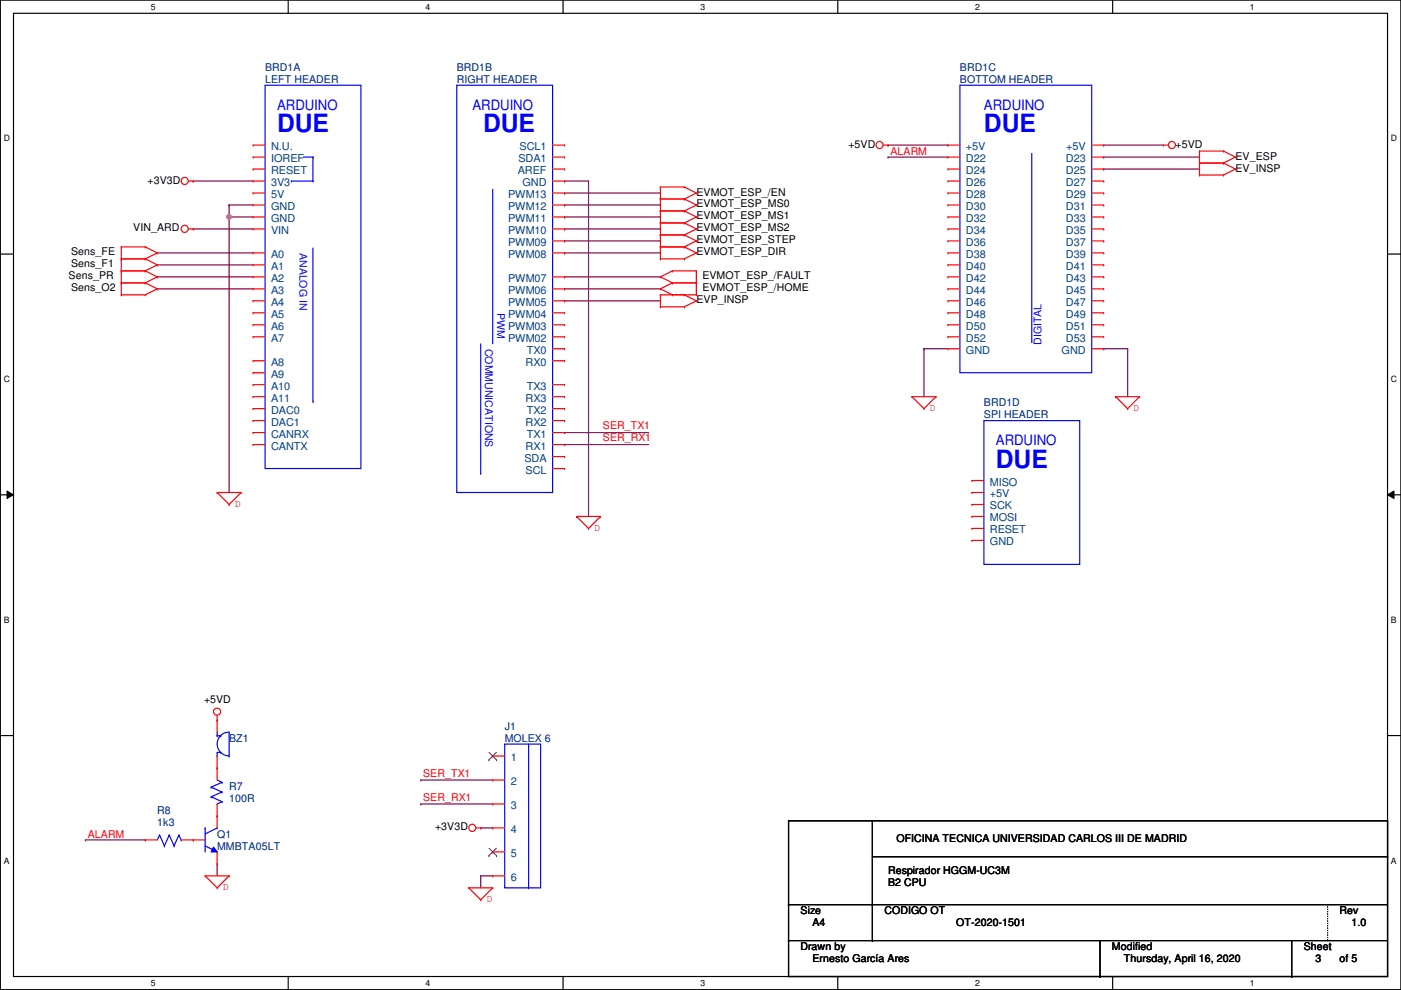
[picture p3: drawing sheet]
<svg xmlns="http://www.w3.org/2000/svg" width="297mm" height="210mm" viewBox="0 0 297 210" stroke-linecap="round" stroke-linejoin="round" font-family="sans-serif">
<path d="M.1 0h296.9v209.8h-296.9zM2.9 2.8h291.3v204.2h-291.3z" fill="none" stroke="#000" stroke-width=".25"/>
<g fill="#fff">
<path d="M32 .4h1v2.1h-1z"/>
<path d="M32 207.4h1v2.1h-1z"/>
</g>
<path d="M61.1 0v2.8M61.1 207v2.8" fill="none" stroke="#000" stroke-width=".25"/>
<g fill="#fff">
<path d="M90.2 .4h1v2.1h-1z"/>
<path d="M90.2 207.4h1v2.1h-1z"/>
</g>
<path d="M119.4 0v2.8M119.4 207v2.8" fill="none" stroke="#000" stroke-width=".25"/>
<g fill="#fff">
<path d="M148.5 .4h1v2.1h-1z"/>
<path d="M148.5 207.4h1v2.1h-1z"/>
</g>
<path d="M177.6 0v2.8M177.6 207v2.8" fill="none" stroke="#000" stroke-width=".25"/>
<g fill="#fff">
<path d="M206.7 .4h1v2.1h-1z"/>
<path d="M206.7 207.4h1v2.1h-1z"/>
</g>
<path d="M235.9 0v2.8M235.9 207v2.8" fill="none" stroke="#000" stroke-width=".25"/>
<g fill="#fff">
<path d="M265 .4h1v2.1h-1z"/>
<path d="M265 207.4h1v2.1h-1z"/>
<path d="M.8 28.3h1.3v2.1h-1.3z"/>
<path d="M294.9 28.3h1.3v2.1h-1.3z"/>
<path d="M.8 79.4h1.3v2h-1.3z"/>
<path d="M294.9 79.4h1.3v2h-1.3z"/>
</g>
<path d="M.1 53.9h2.8M294.2 53.9h2.8" fill="none" stroke="#000" stroke-width=".25"/>
<g fill="#fff">
<path d="M.8 130.4h1.2v2.1h-1.2z"/>
<path d="M294.9 130.4h1.2v2.1h-1.2z"/>
</g>
<path d="M.1 104.9h2.8M294.2 104.9h2.8" fill="none" stroke="#000" stroke-width=".25"/>
<path d="M1.5 104.1l1.4 .8-1.4 .8zM294.2 104.9l1.4-.8v1.6z" fill="#000"/>
<path d="M1.5 104.1l1.4 .8-1.4 .8zM294.2 104.9l1.4-.8v1.6z" fill="none" stroke="#000" stroke-width=".21"/>
<g fill="#fff">
<path d="M.8 181.5h1.2v2h-1.2z"/>
<path d="M294.9 181.5h1.2v2h-1.2z"/>
</g>
<path d="M.1 156h2.8M294.2 156h2.8" fill="none" stroke="#000" stroke-width=".25"/>
<path d="M33.3 53.6h.1M33.3 56.2h.1M33.3 58.7h.1M33.3 53.6h20.4M33.3 56.2h20.4M33.3 58.7h20.4M48.6 43.5h.1M48.6 46h.1M48.6 43.5h5.1M48.6 43.5v60.9M48.6 46h5.1" fill="none" stroke="#800040" stroke-width=".25"/>
<circle cx="48.6" cy="46" r=".48" fill="#f0f"/>
<circle cx="48.6" cy="46" r=".48" fill="none" stroke="#f0f" stroke-width=".25"/>
<g fill="none" stroke="#800040" stroke-width=".25">
<path d="M41 38.4h.1M41 38.4h12.7M119.7 38.4h.1M119.7 38.4h5.1M124.8 38.4h.1M124.8 38.4v71.1M188.3 30.8h.1M188.3 33.3h.1M188.3 33.3h12.7M188.3 30.8h12.7M234 33.3h.1M234 35.8h.1"/>
<path d="M234 30.8h.1M234 33.3h20.3M234 35.8h20.3M234 30.8h12.7M41 48.5h.1M41 48.5h12.7M119.7 40.9h.1M119.7 43.5h.1M119.7 46h.1M119.7 48.5h.1M119.7 51.1h.1M119.7 53.6h.1"/>
<path d="M119.7 58.7h.1M119.7 48.5h20.3M119.7 40.9h20.3M119.7 43.5h20.3M119.7 46h20.3M119.7 51.1h20.3M119.7 53.6h20.3M119.7 58.7h20.3M33.3 61.2h.1M33.3 61.2h20.4M119.7 61.2h.1M119.7 63.8h.1"/>
<path d="M119.7 61.2h20.3M119.7 63.8h20.3M195.9 73.9h.1M195.9 73.9h5.1M195.9 73.9v10.2M234 73.9h.1M234 73.9h5.1M239.1 73.9h.1M239.1 73.9v10.2M119.7 91.7h.1M119.7 94.3h.1M119.7 91.7h17.8"/>
<path d="M119.7 94.3h17.8M18.1 178.1h.1M18.1 178.1h12.7M89.2 165.4h.1M89.2 170.5h.1M89.2 165.4h15.3M89.2 170.5h15.3M101.9 175.5h.1M101.9 175.5h2.6M46 183.2h.1M46 183.2v2.5M101.9 185.7h.1"/>
<path d="M101.9 185.7h2.6M101.9 185.7v2.5"/>
</g>
<g fill="none" stroke="#f00" stroke-width=".25">
<path d="M39.9 38.4h1.1M41 38.4h.1M53.7 30.8h.1M53.7 33.3h.1M53.7 35.8h.1M53.7 38.4h.1M53.7 38.4h2.5M53.7 30.8h2.5M53.7 33.3h2.5M53.7 35.8h2.5M140 39.7h.1M140 39.7h5.1"/>
<path d="M140 39.7v15.2M145.1 39.7h.1M145.1 39.7l2.5 1.2M187.3 30.8h1M188.3 30.8h.1M201 30.8h.1M201 33.3h.1M201 35.8h.1M201 38.4h.1M201 38.4h2.5M201 30.8h2.5M201 33.3h2.5"/>
<path d="M201 35.8h2.5M231.5 38.4h2.5M231.5 30.8h2.5M231.5 33.3h2.5M231.5 35.8h2.5M234 30.8h.1M234 33.3h.1M234 35.8h.1M234 38.4h.1M246.7 30.8h.1M246.7 30.8h1M254.3 34.6h.1"/>
<path d="M254.3 32h.1M254.3 37.1h.1M254.3 32h5.1M254.3 34.6h5.1M254.3 32v5.1M254.3 37.1h5.1M259.4 32h.1M259.4 34.6h.1M259.4 37.1h.1M259.4 32l2.5 1.3M259.4 34.6l2.5 1.2M261.9 33.3h.1"/>
<path d="M261.9 35.8h.1M261.9 33.3l-2.5 1.3M261.9 35.8l-2.5 1.3M25.7 54.9h.1M25.7 52.4h.1M25.7 57.4h.1M25.7 60h.1M25.7 52.4h5.1M25.7 54.9h5.1M25.7 52.4v10.1M25.7 57.4h5.1M25.7 60h5.1"/>
<path d="M30.8 52.4h.1M30.8 54.9h.1M30.8 57.4h.1M30.8 60h.1M30.8 52.4l2.5 1.2M30.8 54.9l2.5 1.3M30.8 57.4l2.5 1.3M30.8 60l2.5 1.2M33.3 53.6h.1M33.3 56.2h.1M33.3 58.7h.1M33.3 53.6l-2.5 1.3"/>
<path d="M33.3 56.2l-2.5 1.2M33.3 58.7l-2.5 1.3M39.9 48.5h1.1M41 48.5h.1M53.7 40.9h.1M53.7 43.5h.1M53.7 46h.1M53.7 48.5h.1M53.7 53.6h.1M53.7 56.2h.1M53.7 58.7h.1M53.7 48.5h2.5"/>
<path d="M53.7 40.9h2.5M53.7 43.5h2.5M53.7 46h2.5M53.7 53.6h2.5M53.7 56.2h2.5M53.7 58.7h2.5M140 42.2h.1M140 47.3h.1M140 44.7h.1M140 49.8h.1M140 58.7h.1M140 52.4h.1"/>
<path d="M140 54.9h.1M140 52.4h5.1M140 54.9h5.1M140 42.2h5.1M140 44.7h5.1M140 47.3h5.1M140 49.8h5.1M140 58.7l2.6 1.3M142.6 57.4h.1M142.6 60h.1M142.6 57.4h5M142.6 60h5"/>
<path d="M142.6 57.4l-2.6 1.3M142.6 60l-2.6 1.2M145.1 42.2h.1M145.1 44.7h.1M145.1 47.3h.1M145.1 49.8h.1M145.1 52.4h.1M145.1 54.9h.1M145.1 44.7l2.5 1.3M145.1 47.3l2.5 1.2M145.1 42.2l2.5 1.3M145.1 49.8l2.5 1.3"/>
<path d="M145.1 52.4l2.5 1.2M147.6 40.9h.1M147.6 46h.1M147.6 48.5h.1M147.6 43.5h.1M147.6 60h.1M147.6 57.4h.1M147.6 51.1h.1M147.6 53.6h.1M147.6 40.9l-2.5 1.3M147.6 46l-2.5 1.3M147.6 48.5l-2.5 1.3"/>
<path d="M147.6 43.5l-2.5 1.2M147.6 57.4v5.1M147.6 51.1l-2.5 1.3M147.6 53.6l-2.5 1.3M201 40.9h.1M201 43.5h.1M201 46h.1M201 48.5h.1M201 51.1h.1M201 53.6h.1M201 56.2h.1M201 58.7h.1"/>
<path d="M201 48.5h2.5M201 40.9h2.5M201 43.5h2.5M201 46h2.5M201 51.1h2.5M201 53.6h2.5M201 56.2h2.5M201 58.7h2.5M231.5 48.5h2.5M231.5 40.9h2.5M231.5 43.5h2.5M231.5 46h2.5"/>
<path d="M231.5 51.1h2.5M231.5 53.6h2.5M231.5 56.2h2.5M231.5 58.7h2.5M234 40.9h.1M234 43.5h.1M234 46h.1M234 48.5h.1M234 51.1h.1M234 53.6h.1M234 56.2h.1M234 58.7h.1"/>
<path d="M25.7 62.5h.1M25.7 62.5h5.1M30.8 62.5h.1M33.3 61.2h.1M33.3 61.2l-2.5 1.3M53.7 76.5h.1M53.7 79h.1M53.7 61.2h.1M53.7 63.8h.1M53.7 66.3h.1M53.7 68.9h.1M53.7 71.4h.1"/>
<path d="M53.7 61.2h2.5M53.7 63.8h2.5M53.7 66.3h2.5M53.7 68.9h2.5M53.7 71.4h2.5M53.7 76.5h2.5M53.7 79h2.5M140 61.2h.1M140 65.1h.1M140 62.5h.1M140 62.5v2.6M140 61.2l2.6 1.3"/>
<path d="M140 62.5h7.6M140 65.1h5.1M142.6 62.5h.1M145.1 62.5h.1M145.1 65.1h.1M145.1 62.5l2.5 1.3M147.6 62.5h.1M147.6 63.8h.1M147.6 63.8l-2.5 1.3M201 61.2h.1M201 63.8h.1M201 66.3h.1"/>
<path d="M201 68.9h.1M201 71.4h.1M201 73.9h.1M201 61.2h2.5M201 63.8h2.5M201 66.3h2.5M201 68.9h2.5M201 71.4h2.5M201 73.9h2.5M231.5 61.2h2.5M231.5 63.8h2.5M231.5 66.3h2.5"/>
<path d="M231.5 68.9h2.5M231.5 71.4h2.5M231.5 73.9h2.5M234 61.2h.1M234 63.8h.1M234 66.3h.1M234 68.9h.1M234 71.4h.1M234 73.9h.1M53.7 81.6h.1M53.7 84.1h.1M53.7 86.6h.1"/>
<path d="M53.7 89.2h.1M53.7 91.7h.1M53.7 94.3h.1M53.7 84.1h2.5M53.7 81.6h2.5M53.7 86.6h2.5M53.7 89.2h2.5M53.7 91.7h2.5M53.7 94.3h2.5M193.4 84.1h.1M193.4 84.1h5M193.4 84.1l2.5 2.5"/>
<path d="M195.9 86.6h.1M198.4 84.1h.1M198.4 84.1l-2.5 2.5M236.5 84.1h.1M236.5 84.1h5.1M236.5 84.1l2.6 2.5M239.1 86.6h.1M241.6 84.1h.1M241.6 84.1l-2.5 2.5M46 104.4h.1M46 104.4h5.1M46 104.4l2.6 2.6"/>
<path d="M48.6 107h.1M51.1 104.4h.1M51.1 104.4l-2.5 2.6M122.2 109.5h.1M122.2 109.5h5.1M122.2 109.5l2.6 2.5M124.8 112h.1M127.3 109.5h.1M127.3 109.5l-2.5 2.5M46 152.7h.1M46 151.7v3.5M30.8 178.1h.1"/>
<path d="M30.8 178.1h2.5M38.4 178.1h2.6M41 178.1h.1M46 162.8h.1M46 160.3v2.5M100.9 175.5h1M101.9 175.5h.1M104.5 160.3h.1M104.5 165.4h.1M104.5 170.5h.1M104.5 175.5h.1M104.5 175.5h2.5"/>
<path d="M104.5 160.3h2.5M104.5 165.4h2.5M104.5 170.5h2.5M43.5 185.7h.1M43.5 185.7h5.1M43.5 185.7l2.5 2.5M46 188.2h.1M48.6 185.7h.1M48.6 185.7l-2.6 2.5M99.4 188.2h.1M99.4 188.2h5.1M99.4 188.2l2.5 2.6"/>
<path d="M101.9 190.8h.1M104.5 188.2h.1M104.5 180.6h.1M104.5 185.7h.1M104.5 188.2l-2.6 2.6M104.5 185.7h2.5M104.5 180.6h2.5"/>
<circle cx="39.2" cy="38.4" r=".75"/>
<circle cx="186.5" cy="30.7" r=".75"/>
<circle cx="248.5" cy="30.7" r=".75"/>
<circle cx="39.2" cy="48.5" r=".75"/>
<circle cx="46" cy="150.9" r=".75"/>
<circle cx="100.1" cy="175.5" r=".75"/>
</g>
<g fill="none" stroke="#000" stroke-width=".25">
<path d="M167.2 174h127v33h-127zM185 174v25.4M167.2 199.4h.1M167.2 191.8h.1M167.2 199.4h127M167.2 191.8h127M185 199.4h.1M185 191.8h.1M185 181.6h109.2M233.2 199.4v7.6M273.9 199.4v7.6M294.2 181.6h.1"/>
<path d="M233.2 207h.1M273.9 207h.1"/>
</g>
<path d="M281.5 191.8v7.6M281.5 199.4h.1" fill="none" stroke="#000" stroke-width=".25" stroke-dasharray="0 .5"/>
<g fill="none" stroke="#00f" stroke-width=".25">
<path d="M56.2 18.1h20.3v81.2h-20.3zM203.5 18.1h28v60.9h-28zM61.8 38.4h.1M61.8 38.4h4.6M64.3 33.3h2.1M66.4 38.4h.1M66.4 33.3h.1M66.4 33.3v5.1M218.8 32.5v39.9M66.4 52.6v32.5M218.8 72.4h.1M66.4 85.1h.1"/>
<path d="M46 156h.1M46 155.2v.8M46 156h.8M46.8 156h.1M46.8 159.5h.1M46.8 159.5h-.8v.8M47 155.8l1-.5 .6-.1v5.1a2.56 2.56 0 0 1-2.4-1.7 2.56 2.56 0 0 1 .8-2.8zM107 157.8h7.6v30.4h-7.6zM112.1 157.8v30.4M33.8 177.1h.1M33.8 177.1l1.1 2.3M33.8 177.1l-.5 1"/>
<path d="M34.9 179.4h.1M35.9 177.1h.1M35.9 177.1l-1 2.3M35.9 177.1l1 2.3M36.9 179.4h.1M37.9 177.1h.1M37.9 177.1l-1 2.3M37.9 177.1l.5 1M38.4 178.1h.1M43.5 175.5h.1M43.5 175.5v5.1M46 160.3h.1"/>
<path d="M46 175.5h.1M46 175.5l-2.5 1.3M48.6 160.3h.1M112.1 188.2h.1"/>
</g>
<path d="M103.7 159.5l1.6 1.6M105.2 159.5l-1.6 1.6M103.6 161.1h.1M103.7 179.8l1.6 1.6M105.2 179.8l-1.6 1.6M105.3 161.1h.1M103.6 181.4h.1M105.3 181.4h.1" fill="none" stroke="#804000" stroke-width=".21"/>
<path d="M45.3 179.6l.7 1h-1.2z" fill="#00f"/>
<g fill="none" stroke="#00f" stroke-width=".25">
<path d="M96.8 18.1h20.4v86.3h-20.4zM104.5 40.1v32.6M101.9 72.9v27.5M104.5 72.7h.1M208.6 89.2h20.3v30.5h-20.3zM101.9 100.4h.1M43.5 179.4l2.5 1.2M44.8 166.9h.1M44.8 168.9h.1M44.8 166.9l2.3 1M44.8 168.9l2.3 1.1M45.3 179.6l.7 1h-1.2z"/>
<path d="M46 170.5h.1M46 165.4l1.1 .5M47.1 167.9h.1M47.1 170h.1M47.1 165.9h.1M47.1 165.9l-2.3 1M47.1 167.9l-2.3 1M47.1 170l-1.1 .5M46 180.6h.1"/>
</g>
<g fill="none" stroke="#f00" stroke-width=".25">
<path d="M117.2 30.8h2.5M117.2 33.3h2.5M117.2 35.8h2.5M117.2 38.4h2.5M119.7 30.8h.1M119.7 33.3h.1M119.7 35.8h.1M119.7 38.4h.1M117.2 40.9h2.5M117.2 43.5h2.5M117.2 46h2.5M117.2 48.5h2.5"/>
<path d="M117.2 51.1h2.5M117.2 53.6h2.5M117.2 58.7h2.5M119.7 40.9h.1M119.7 43.5h.1M119.7 46h.1M119.7 48.5h.1M119.7 51.1h.1M119.7 53.6h.1M119.7 58.7h.1M117.2 61.2h2.5M117.2 63.8h2.5"/>
<path d="M117.2 66.3h2.5M117.2 68.9h2.5M117.2 71.4h2.5M117.2 73.9h2.5M117.2 76.5h2.5M119.7 61.2h.1M119.7 63.8h.1M119.7 66.3h.1M119.7 68.9h.1M119.7 71.4h.1M119.7 73.9h.1M119.7 76.5h.1"/>
<path d="M117.2 81.6h2.5M117.2 84.1h2.5M117.2 86.6h2.5M117.2 89.2h2.5M117.2 91.7h2.5M117.2 94.3h2.5M117.2 96.8h2.5M117.2 99.3h2.5M119.7 81.6h.1M119.7 84.1h.1M119.7 86.6h.1M119.7 89.2h.1"/>
<path d="M119.7 91.7h.1M119.7 94.3h.1M119.7 96.8h.1M119.7 99.3h.1M206.1 101.9h.1M206.1 104.4h.1M206.1 107h.1M206.1 109.5h.1M206.1 112h.1M206.1 114.6h.1M206.1 101.9h2.5M206.1 104.4h2.5"/>
<path d="M206.1 107h2.5M206.1 109.5h2.5M206.1 112h2.5M206.1 114.6h2.5M41 178.1h.1M41 178.1h2.5M46 173h.1M46 162.8h.1M46 162.8v2.6M46 170.5v5M46 183.2h.1M46 180.6v2.6"/>
</g>
<circle cx="48.6" cy="46" r=".48" fill="#f0f"/>
<circle cx="48.6" cy="46" r=".48" fill="none" stroke="#f0f" stroke-width=".25"/>
<g font-size="5.3" fill="#00f">
<text x="58.7" y="28.1">DUE</text>
<text x="102.4" y="28.1">DUE</text>
<text x="208.6" y="28.1">DUE</text>
<text x="211.1" y="99.2">DUE</text>
</g>
<g font-size="3" fill="#00f">
<text x="58.7" y="23.3">ARDUINO</text>
<text x="100.2" y="23.3">ARDUINO</text>
<text x="208.6" y="23.3">ARDUINO</text>
<text x="211.1" y="94.4">ARDUINO</text>
</g>
<g font-size="2.3" fill="#000080">
<text x="56.2" y="15">BRD1A</text>
<text x="56.2" y="17.6">LEFT HEADER</text>
<text x="96.8" y="15">BRD1B</text>
<text x="96.8" y="17.6">RIGHT HEADER</text>
<text x="203.5" y="15">BRD1C</text>
<text x="203.5" y="17.6">BOTTOM HEADER</text>
<text x="208.6" y="86.1">BRD1D</text>
<text x="208.6" y="88.7">SPI HEADER</text>
<text x="107" y="154.7">J1</text>
<text x="48.6" y="157.3">BZ1</text>
<text x="107" y="157.3">MOLEX 6</text>
<text x="48.6" y="167.4">R7</text>
<text x="33.3" y="172.5">R8</text>
<text x="48.6" y="170">100R</text>
<text x="33.3" y="175">1k3</text>
<text x="46" y="177.6">Q1</text>
<text x="46" y="180.1">MMBTA05LT</text>
</g>
<g font-size="2.3" fill="#004080">
<text x="57.5" y="31.8">N.U.</text>
<text x="57.5" y="34.4">IOREF</text>
<text x="109.9" y="34.4">SDA1</text>
<text x="110.2" y="31.8">SCL1</text>
<text x="204.8" y="31.8">+5V</text>
<text x="204.8" y="34.4">D22</text>
<text x="226" y="34.4">D23</text>
<text x="226.1" y="31.8">+5V</text>
<text x="57.5" y="36.9">RESET</text>
<text x="57.5" y="39.4">3V3</text>
<text x="57.5" y="42">5V</text>
<text x="107.7" y="42">PWM13</text>
<text x="109.8" y="36.9">AREF</text>
<text x="110.8" y="39.4">GND</text>
<text x="204.8" y="36.9">D24</text>
<text x="204.8" y="39.4">D26</text>
<text x="204.8" y="42">D28</text>
<text x="226" y="36.9">D25</text>
<text x="226" y="39.4">D27</text>
<text x="226" y="42">D29</text>
<text x="57.5" y="44.5">GND</text>
<text x="57.5" y="47.1">GND</text>
<text x="107.7" y="44.5">PWM12</text>
<text x="107.7" y="47.1">PWM11</text>
<text x="204.8" y="44.5">D30</text>
<text x="204.8" y="47.1">D32</text>
<text x="226" y="44.5">D31</text>
<text x="226" y="47.1">D33</text>
<text x="57.5" y="49.6">VIN</text>
<text x="107.7" y="49.6">PWM10</text>
<text x="107.7" y="52.1">PWM09</text>
<text x="204.8" y="49.6">D34</text>
<text x="204.8" y="52.1">D36</text>
<text x="226" y="49.6">D35</text>
<text x="226" y="52.1">D37</text>
<text x="57.5" y="54.7">A0</text>
<text x="57.5" y="57.2">A1</text>
<text x="57.5" y="59.8">A2</text>
<text x="107.7" y="54.7">PWM08</text>
<text x="107.7" y="59.8">PWM07</text>
<text x="204.8" y="54.7">D38</text>
<text x="204.8" y="57.2">D40</text>
<text x="204.8" y="59.8">D42</text>
<text x="226" y="54.7">D39</text>
<text x="226" y="57.2">D41</text>
<text x="226" y="59.8">D43</text>
<text x="57.5" y="62.3">A3</text>
<text x="57.5" y="64.8">A4</text>
<text x="107.7" y="62.3">PWM06</text>
<text x="107.7" y="64.8">PWM05</text>
<text x="204.8" y="62.3">D44</text>
<text x="204.8" y="64.8">D46</text>
<text x="226" y="62.3">D45</text>
<text x="226" y="64.8">D47</text>
<text x="57.5" y="67.4">A5</text>
<text x="57.5" y="69.9">A6</text>
<text x="107.7" y="67.4">PWM04</text>
<text x="107.7" y="69.9">PWM03</text>
<text x="204.8" y="67.4">D48</text>
<text x="204.8" y="69.9">D50</text>
<text x="226" y="67.4">D49</text>
<text x="226" y="69.9">D51</text>
<text x="57.5" y="77.5">A8</text>
<text x="57.5" y="72.5">A7</text>
<text x="107.7" y="72.5">PWM02</text>
<text x="111.4" y="77.5">RX0</text>
<text x="111.7" y="75">TX0</text>
<text x="204.8" y="72.5">D52</text>
<text x="204.8" y="75">GND</text>
<text x="225.1" y="75">GND</text>
<text x="226" y="72.5">D53</text>
<text x="57.5" y="80.1">A9</text>
<text x="57.5" y="82.6">A10</text>
<text x="111.7" y="82.6">TX3</text>
<text x="57.5" y="85.2">A11</text>
<text x="57.5" y="87.7">DAC0</text>
<text x="111.4" y="85.2">RX3</text>
<text x="111.7" y="87.7">TX2</text>
<text x="57.5" y="90.2">DAC1</text>
<text x="57.5" y="92.8">CANRX</text>
<text x="57.5" y="95.3">CANTX</text>
<text x="111.4" y="90.2">RX2</text>
<text x="111.4" y="95.3">RX1</text>
<text x="111.7" y="92.8">TX1</text>
<text x="111.2" y="97.9">SDA</text>
<text x="111.4" y="100.4">SCL</text>
<text x="209.9" y="102.9">MISO</text>
<text x="209.9" y="105.5">+5V</text>
<text x="209.9" y="108">SCK</text>
<text x="209.9" y="110.6">MOSI</text>
<text x="209.9" y="113.1">RESET</text>
<text x="209.9" y="115.6">GND</text>
<text x="108.3" y="161.4">1</text>
<text x="108.3" y="166.4">2</text>
<text x="108.3" y="171.5">3</text>
<text x="108.3" y="176.6">4</text>
<text x="108.3" y="181.7">5</text>
<text x="108.3" y="186.8">6</text>
</g>
<g font-size="2.3">
<text x="179.9" y="31.3">+5VD</text>
<text x="249.2" y="31.3">+5VD</text>
<text x="261.9" y="33.8">EV_ESP</text>
<text x="31.3" y="38.9">+3V3D</text>
<text x="147.6" y="41.5">EVMOT_ESP_/EN</text>
<text x="261.9" y="36.4">EV_INSP</text>
<text x="147.6" y="46.5">EVMOT_ESP_MS1</text>
<text x="147.6" y="44">EVMOT_ESP_MS0</text>
<text x="28.3" y="49.1">VIN_ARD</text>
<text x="147.6" y="49.1">EVMOT_ESP_MS2</text>
<text x="147.6" y="51.6">EVMOT_ESP_STEP</text>
<text x="14.5" y="59.2">Sens_PR</text>
<text x="15.1" y="54.2">Sens_FE</text>
<text x="15.1" y="56.7">Sens_F1</text>
<text x="147.6" y="54.2">EVMOT_ESP_DIR</text>
<text x="148.9" y="59.2">EVMOT_ESP_/FAULT</text>
<text x="15.1" y="61.8">Sens_O2</text>
<text x="147.6" y="64.3">EVP_INSP</text>
<text x="148.9" y="61.8">EVMOT_ESP_/HOME</text>
<text x="43.3" y="149.2">+5VD</text>
<text x="92.3" y="176.1">+3V3D</text>
<text x="190" y="178.6">OFICINA TECNICA UNIVERSIDAD CARLOS III DE MADRID</text>
<text x="188.3" y="185.2">Respirador HGGM-UC3M</text>
<text x="188.3" y="187.7">B2 CPU</text>
<text x="169.7" y="193.9">Size</text>
<text x="172.3" y="196.4">A4</text>
<text x="187.5" y="193.9">CODIGO OT</text>
<text x="202.7" y="196.4">OT-2020-1501</text>
<text x="284" y="193.9">Rev</text>
<text x="286.6" y="196.4">1.0</text>
<text x="169.7" y="201.5">Drawn by</text>
<text x="235.8" y="201.5">Modified</text>
<text x="276.4" y="201.5">Sheet</text>
<text x="172.3" y="204">Ernesto García Ares</text>
<text x="238.3" y="204">Thursday, April 16, 2020</text>
<text x="278.9" y="204">3</text>
<text x="284" y="204">of 5</text>
</g>
<g font-size="2.3" fill="#f00">
<text x="188.8" y="32.8">ALARM</text>
<text x="197.2" y="87.2">D</text>
<text x="240.4" y="87.2">D</text>
<text x="127.8" y="91.1">SER_TX1</text>
<text x="127.8" y="93.6">SER_RX1</text>
<text x="49.9" y="107.5">D</text>
<text x="126.1" y="112.6">D</text>
<text x="89.7" y="164.7">SER_TX1</text>
<text x="89.7" y="169.8">SER_RX1</text>
<text x="18.6" y="177.6">ALARM</text>
<text x="47.3" y="188.8">D</text>
<text x="103.2" y="191.3">D</text>
</g>
<g font-size="2.3" fill="#00f">
<text x="63.5" y="53.6" transform="rotate(90 63.5 53.6)">ANALOG IN</text>
<text x="105.4" y="66.3" transform="rotate(90 105.4 66.3)">PWM</text>
<text x="102.9" y="73.9" transform="rotate(90 102.9 73.9)">COMMUNICATIONS</text>
<text x="220.8" y="73.2" transform="rotate(-90 220.8 73.2)">DIGITAL</text>
</g>
<g font-size="1.8">
<text x="32" y="2.1">5</text>
<text x="90.2" y="2.1">4</text>
<text x="148.5" y="2.1">3</text>
<text x="206.7" y="2.1">2</text>
<text x="265" y="2.1">1</text>
<text x=".8" y="30">D</text>
<text x="294.9" y="30">D</text>
<text x=".8" y="81">C</text>
<text x="294.9" y="81">C</text>
<text x=".8" y="132.1">B</text>
<text x="294.9" y="132.1">B</text>
<text x=".8" y="183.1">A</text>
<text x="294.9" y="183.1">A</text>
<text x="32" y="209.1">5</text>
<text x="90.2" y="209.1">4</text>
<text x="148.5" y="209.1">3</text>
<text x="206.7" y="209.1">2</text>
<text x="265" y="209.1">1</text>
</g>
</svg>
